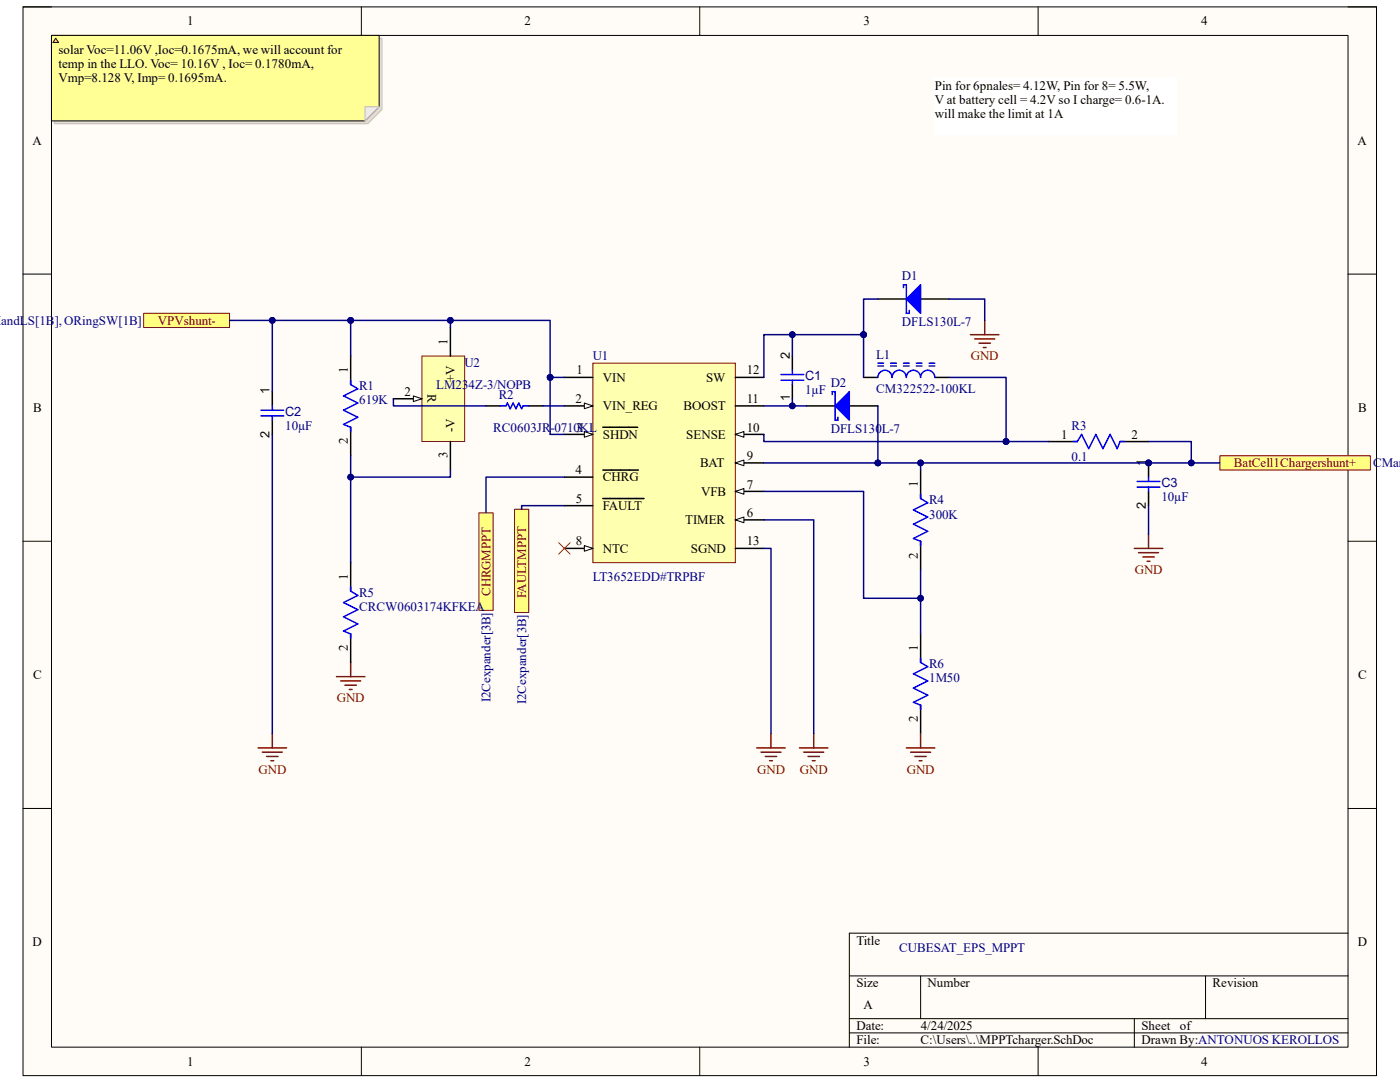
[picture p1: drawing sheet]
<svg xmlns="http://www.w3.org/2000/svg" width="279mm" height="216mm" viewBox="0 0 279 216" stroke-linecap="round" stroke-linejoin="round" font-family="sans-serif">
<path d="M4.6 1.4h270.1v213.2h-270.1z" fill-rule="evenodd" fill="#fffcf8"/>
<path d="M4.6 1.4h270.1v213.2h-270.1z" fill="none" stroke="#000" stroke-width=".2"/>
<path d="M10.3 7.1h258.7v201.8h-258.7z" fill-rule="evenodd" fill="#fffcf8"/>
<g fill="none" stroke="#000" stroke-width=".2">
<path d="M4.6 1.4h5.7M10.3 7.1h258.7v201.8h-258.7zM72.1 1.4v5.7M139.6 1.4v5.7M207.2 1.4v5.7M269 1.4h5.7v5.7M4.6 54.7h5.7M269 54.7h5.7M4.6 108h5.7M269 108h5.7M4.6 161.3h5.7M269 161.3h5.7"/>
<path d="M169.5 194.7h99.5M183.7 194.7v8.6M240.6 194.7v8.6M269 186.2h-99.5v22.7M72.1 208.9v5.7M139.6 208.9v5.7M169.5 203.3h99.5M169.5 206.1h99.5M207.2 208.9v5.7M226.4 203.3v5.6M274.7 208.9v5.7"/>
</g>
<path d="M118.3 72.5h28.5v39.8h-28.5z" fill-rule="evenodd" fill="#ffffb0"/>
<path d="M118.3 72.5h28.5v39.8h-28.5z" fill="none" stroke="#800000" stroke-width=".2"/>
<path d="M112.6 75.3h5.7M112.6 81h5.7" fill="none" stroke="#000" stroke-width=".3"/>
<path d="M116.6 80.4l1.7 .6-1.7 .6z" fill="#f8fcff"/>
<path d="M116.6 80.4l1.7 .6-1.7 .6z" fill="none" stroke="#000" stroke-width=".2"/>
<path d="M112.6 86.7h5.7" fill="none" stroke="#000" stroke-width=".3"/>
<path d="M116.6 86.1l1.7 .6-1.7 .5z" fill="#f8fcff"/>
<path d="M116.6 86.1l1.7 .6-1.7 .5z" fill="none" stroke="#000" stroke-width=".2"/>
<path d="M112.6 95.2h5.7M120.3 85.3h7M120.3 93.8h7.1M120.3 99.5h8.2M112.6 100.9h5.7M146.8 103.7h5.6" fill="none" stroke="#000" stroke-width=".3"/>
<path d="M146.8 103.7l1.7-.5v1.1z" fill="#f8fcff"/>
<path d="M146.8 103.7l1.7-.5v1.1z" fill="none" stroke="#000" stroke-width=".2"/>
<path d="M146.8 98.1h5.6" fill="none" stroke="#000" stroke-width=".3"/>
<path d="M146.8 98.1l1.7-.6v1.1z" fill="#f8fcff"/>
<path d="M146.8 98.1l1.7-.6v1.1z" fill="none" stroke="#000" stroke-width=".2"/>
<path d="M112.6 109.4h5.7" fill="none" stroke="#000" stroke-width=".3"/>
<path d="M116.6 108.9l1.7 .5-1.7 .6z" fill="#f8fcff"/>
<path d="M116.6 108.9l1.7 .5-1.7 .6z" fill="none" stroke="#000" stroke-width=".2"/>
<path d="M146.8 92.4h5.6" fill="none" stroke="#000" stroke-width=".3"/>
<path d="M146.8 92.4l1.7-.6v1.1z" fill="#f8fcff"/>
<path d="M146.8 92.4l1.7-.6v1.1z" fill="none" stroke="#000" stroke-width=".2"/>
<path d="M146.8 86.7h5.6" fill="none" stroke="#000" stroke-width=".3"/>
<path d="M146.8 86.7l1.7-.6v1.1z" fill="#f8fcff"/>
<path d="M146.8 86.7l1.7-.6v1.1z" fill="none" stroke="#000" stroke-width=".2"/>
<path d="M146.8 75.3h5.6M146.8 81h5.6M146.8 109.4h5.6" fill="none" stroke="#000" stroke-width=".3"/>
<path d="M186.6 15.6h48.3v11.4h-48.3z" fill-rule="evenodd" fill="#fff"/>
<path d="M186.6 15.6h48.3v11.4h-48.3z" fill="none" stroke="#fff" stroke-width=".2"/>
<path d="M54.3 78.1v2.9M54.3 83.8v2.9" fill="none" stroke="#000" stroke-width=".3"/>
<path d="M52.1 83h4.5M52.1 81.8h4.5M54.3 81v.8M54.3 83v.8" fill="none" stroke="#00f" stroke-width=".3"/>
<circle cx="229.2" cy="92.4" r=".57" fill="#000080"/>
<circle cx="229.2" cy="92.4" r=".57" fill="none" stroke="#000080" stroke-width=".2"/>
<path d="M229.2 92.4v2.8" fill="none" stroke="#000" stroke-width=".3"/>
<circle cx="229.2" cy="92.4" r=".57" fill="#000080"/>
<circle cx="229.2" cy="92.4" r=".57" fill="none" stroke="#000080" stroke-width=".2"/>
<path d="M172.3 75.3h2.9M186.6 75.3h2.8M161 81h5.7M169.5 81h5.7M229.2 98.1v2.8" fill="none" stroke="#000" stroke-width=".3"/>
<g fill="none" stroke="#00f" stroke-width=".3">
<path d="M175.2 75.3a1.42 1.42 0 0 1 1.4-1.4 1.42 1.42 0 0 1 1.4 1.4 1.42 1.42 0 0 1 1.5-1.4 1.42 1.42 0 0 1 1.4 1.4 1.42 1.42 0 0 1 1.4-1.4 1.42 1.42 0 0 1 1.4 1.4 1.42 1.42 0 0 1 1.4-1.4 1.42 1.42 0 0 1 1.5 1.4M175.2 73h1.1M175.2 72.5h1.1M177.7 73h1.2M177.7 72.5h1.2M180.3 73h1.2M180.3 72.5h1.2M182.9 73h1.1M182.9 72.5h1.1M185.4 73h1.2M185.4 72.5h1.2M226.9 97.2h4.6"/>
<path d="M226.9 96.1h4.6M229.2 95.2v.9M229.2 97.2v.9"/>
</g>
<path d="M169.5 78.1v5.7l-2.8-2.8z" fill="#00f"/>
<path d="M166.1 78.7v-.6h.6v5.7h.5v-.5M169.5 78.1v5.7l-2.8-2.8zM183.7 98.6v.9l1.4 .8-2.8 1.4 2.8 1.5-2.8 1.4 2.8 1.4-2.8 1.4 1.4 .6v.9M183.7 131.3v.9l1.4 .8-2.8 1.5 2.8 1.4-2.8 1.4 2.8 1.4-2.8 1.4 1.4 .6v.9" fill="none" stroke="#00f" stroke-width=".3"/>
<g fill="none" stroke="#800000" stroke-width=".3">
<path d="M67.1 135h5.7M68 135.9h4M68.8 136.7h2.3M69.7 137.6h.6M70 132.2v2.8M159.5 149.2h5.7M160.4 150.1h4M161.3 150.9h2.2M162.1 151.8h.6M162.4 146.4v2.8M180.9 149.2h5.7M181.7 150.1h4"/>
<path d="M182.6 150.9h2.3M183.4 151.8h.6M183.7 146.4v2.8"/>
</g>
<path d="M183.7 93.8v5.7M183.7 108v5.7M183.7 126.5v5.7M183.7 140.7v5.7" fill="none" stroke="#000" stroke-width=".3"/>
<path d="M243.4 90.9h30.1v2.9h-30.1z" fill-rule="evenodd" fill="#ffff80"/>
<path d="M243.4 90.9h30.1v2.9h-30.1z" fill="none" stroke="#800000" stroke-width=".2"/>
<path d="M226.4 109.4h5.7M227.2 110.3h4M228.1 111.1h2.3M228.9 112h.6M229.2 106.6v2.8" fill="none" stroke="#800000" stroke-width=".3"/>
<path d="M175.2 59.7h5.7M183.7 59.7h5.7M158.1 71v2.9M158.1 76.7v2.9M209.3 88.1h5.7M223.5 88.1h5.7" fill="none" stroke="#000" stroke-width=".3"/>
<path d="M155.9 74.7h4.5M155.9 75.9h4.5M158.1 73.9v.8M158.1 75.9v.8M214.1 88.1h.9l.9-1.4 1.4 2.8 1.4-2.8 1.4 2.8 1.4-2.8 1.5 2.8 .5-1.4h.9" fill="none" stroke="#00f" stroke-width=".3"/>
<path d="M180.9 59.7l2.8-2.9v5.7z" fill="#00f"/>
<path d="M180.3 57.4v-.6h.6v5.7h.6v-.6M180.9 59.7l2.8-2.9v5.7z" fill="none" stroke="#00f" stroke-width=".3"/>
<g fill="none" stroke="#800000" stroke-width=".3">
<path d="M193.7 66.8h5.7M194.5 67.6h4M195.4 68.5h2.3M196.2 69.3h.6M196.5 63.9v2.9M51.5 149.2h5.7M52.4 150.1h3.9M53.2 150.9h2.3M54.1 151.8h.5M54.3 146.4v2.8M151 149.2h5.7M151.9 150.1h4"/>
<path d="M152.7 150.9h2.3M153.6 151.8h.5M153.9 146.4v2.8"/>
</g>
<path d="M102.7 101.6h2.8v20.6h-2.8z" fill-rule="evenodd" fill="#ffff80"/>
<path d="M102.7 101.6h2.8v20.6h-2.8z" fill="none" stroke="#800000" stroke-width=".2"/>
<path d="M95.6 102.3h2.8v19.5h-2.8z" fill-rule="evenodd" fill="#ffff80"/>
<path d="M95.6 102.3h2.8v19.5h-2.8z" fill="none" stroke="#800000" stroke-width=".2"/>
<path d="M84.2 71h8.5v17.1h-8.5z" fill-rule="evenodd" fill="#ffffb0"/>
<path d="M84.2 71h8.5v17.1h-8.5z" fill="none" stroke="#800000" stroke-width=".2"/>
<path d="M78.5 79.6h5.7" fill="none" stroke="#000" stroke-width=".3"/>
<path d="M82.5 79l1.7 .6-1.7 .5z" fill="#f8fcff"/>
<path d="M82.5 79l1.7 .6-1.7 .5z" fill="none" stroke="#000" stroke-width=".2"/>
<path d="M70 71v5.7M89.9 65.4v5.6M70 85.3v5.6M89.9 88.1v5.7" fill="none" stroke="#000" stroke-width=".3"/>
<path d="M70 75.9v.8l1.4 .9-2.8 1.4 2.8 1.4-2.8 1.4 2.8 1.5-2.8 1.4 1.4 .6v.8" fill="none" stroke="#00f" stroke-width=".3"/>
<path d="M111.5 108.3l2.3 2.3M113.8 108.3l-2.3 2.3" fill="none" stroke="#f00" stroke-width=".2"/>
<path d="M28.7 62.5h17.1v2.9h-17.1z" fill-rule="evenodd" fill="#ffff80"/>
<path d="M28.7 62.5h17.1v2.9h-17.1z" fill="none" stroke="#800000" stroke-width=".2"/>
<path d="M97 81h2.8M105.5 81h2.9M70 112.3v5.7M70 126.5v5.7" fill="none" stroke="#000" stroke-width=".3"/>
<path d="M99.8 81h1.2l.3-.6 .5 1.2 .6-1.2 .6 1.2 .5-1.2 .6 1.2 .3-.6h1.1M70 117.1v.9l1.4 .8-2.8 1.4 2.8 1.5-2.8 1.4 2.8 1.4-2.8 1.4 1.4 .6v.8" fill="none" stroke="#00f" stroke-width=".3"/>
<path d="M152.4 103.7h10v42.7M183.7 119.4v7.1" fill="none" stroke="#000080" stroke-width=".3"/>
<circle cx="183.7" cy="119.4" r=".57" fill="#000080"/>
<circle cx="183.7" cy="119.4" r=".57" fill="none" stroke="#000080" stroke-width=".2"/>
<path d="M183.7 92.4h59.7" fill="none" stroke="#000080" stroke-width=".3"/>
<circle cx="183.7" cy="92.4" r=".57" fill="#000080"/>
<circle cx="183.7" cy="92.4" r=".57" fill="none" stroke="#000080" stroke-width=".2"/>
<circle cx="229.2" cy="92.4" r=".57" fill="#000080"/>
<circle cx="229.2" cy="92.4" r=".57" fill="none" stroke="#000080" stroke-width=".2"/>
<circle cx="237.7" cy="92.4" r=".57" fill="#000080"/>
<circle cx="237.7" cy="92.4" r=".57" fill="none" stroke="#000080" stroke-width=".2"/>
<path d="M152.4 98.1h19.9v21.3h11.4v-5.7" fill="none" stroke="#000080" stroke-width=".3"/>
<circle cx="183.7" cy="119.4" r=".57" fill="#000080"/>
<circle cx="183.7" cy="119.4" r=".57" fill="none" stroke="#000080" stroke-width=".2"/>
<path d="M229.2 88.1h8.5v4.3M229.2 100.9v5.7" fill="none" stroke="#000080" stroke-width=".3"/>
<circle cx="237.7" cy="92.4" r=".57" fill="#000080"/>
<circle cx="237.7" cy="92.4" r=".57" fill="none" stroke="#000080" stroke-width=".2"/>
<path d="M200.8 88.1h8.5" fill="none" stroke="#000080" stroke-width=".3"/>
<circle cx="200.8" cy="88.1" r=".57" fill="#000080"/>
<circle cx="200.8" cy="88.1" r=".57" fill="none" stroke="#000080" stroke-width=".2"/>
<path d="M175.2 59.7h-2.9v7.1" fill="none" stroke="#000080" stroke-width=".3"/>
<circle cx="172.3" cy="66.8" r=".57" fill="#000080"/>
<circle cx="172.3" cy="66.8" r=".57" fill="none" stroke="#000080" stroke-width=".2"/>
<path d="M189.4 59.7h7.1v4.2M189.4 75.3h11.4v12.8" fill="none" stroke="#000080" stroke-width=".3"/>
<circle cx="200.8" cy="88.1" r=".57" fill="#000080"/>
<circle cx="200.8" cy="88.1" r=".57" fill="none" stroke="#000080" stroke-width=".2"/>
<path d="M158.1 66.8v4.2" fill="none" stroke="#000080" stroke-width=".3"/>
<circle cx="158.1" cy="66.8" r=".57" fill="#000080"/>
<circle cx="158.1" cy="66.8" r=".57" fill="none" stroke="#000080" stroke-width=".2"/>
<path d="M172.3 66.8v8.5" fill="none" stroke="#000080" stroke-width=".3"/>
<circle cx="172.3" cy="66.8" r=".57" fill="#000080"/>
<circle cx="172.3" cy="66.8" r=".57" fill="none" stroke="#000080" stroke-width=".2"/>
<path d="M172.3 66.8h-19.9v8.5" fill="none" stroke="#000080" stroke-width=".3"/>
<circle cx="158.1" cy="66.8" r=".57" fill="#000080"/>
<circle cx="158.1" cy="66.8" r=".57" fill="none" stroke="#000080" stroke-width=".2"/>
<circle cx="172.3" cy="66.8" r=".57" fill="#000080"/>
<circle cx="172.3" cy="66.8" r=".57" fill="none" stroke="#000080" stroke-width=".2"/>
<path d="M158.1 79.6v1.4h-5.7" fill="none" stroke="#000080" stroke-width=".3"/>
<circle cx="158.1" cy="81" r=".57" fill="#000080"/>
<circle cx="158.1" cy="81" r=".57" fill="none" stroke="#000080" stroke-width=".2"/>
<path d="M175.2 81v11.4" fill="none" stroke="#000080" stroke-width=".3"/>
<circle cx="175.2" cy="92.4" r=".57" fill="#000080"/>
<circle cx="175.2" cy="92.4" r=".57" fill="none" stroke="#000080" stroke-width=".2"/>
<path d="M158.1 81h2.9" fill="none" stroke="#000080" stroke-width=".3"/>
<circle cx="158.1" cy="81" r=".57" fill="#000080"/>
<circle cx="158.1" cy="81" r=".57" fill="none" stroke="#000080" stroke-width=".2"/>
<path d="M152.4 86.7v1.4h48.4M152.4 109.4h1.5v37" fill="none" stroke="#000080" stroke-width=".3"/>
<circle cx="200.8" cy="88.1" r=".57" fill="#000080"/>
<circle cx="200.8" cy="88.1" r=".57" fill="none" stroke="#000080" stroke-width=".2"/>
<path d="M70 63.9v7.1M78.5 79.6v1.4h18.5M112.6 95.2h-15.6v7.1M112.6 100.9h-8.5v.7" fill="none" stroke="#000080" stroke-width=".3"/>
<circle cx="70" cy="63.9" r=".57" fill="#000080"/>
<circle cx="70" cy="63.9" r=".57" fill="none" stroke="#000080" stroke-width=".2"/>
<path d="M54.3 63.9v14.2" fill="none" stroke="#000080" stroke-width=".3"/>
<circle cx="54.3" cy="63.9" r=".57" fill="#000080"/>
<circle cx="54.3" cy="63.9" r=".57" fill="none" stroke="#000080" stroke-width=".2"/>
<path d="M89.9 93.8v1.4h-19.9" fill="none" stroke="#000080" stroke-width=".3"/>
<circle cx="70" cy="95.2" r=".57" fill="#000080"/>
<circle cx="70" cy="95.2" r=".57" fill="none" stroke="#000080" stroke-width=".2"/>
<path d="M70 63.9h39.8v11.4" fill="none" stroke="#000080" stroke-width=".3"/>
<circle cx="70" cy="63.9" r=".57" fill="#000080"/>
<circle cx="70" cy="63.9" r=".57" fill="none" stroke="#000080" stroke-width=".2"/>
<circle cx="89.9" cy="63.9" r=".57" fill="#000080"/>
<circle cx="89.9" cy="63.9" r=".57" fill="none" stroke="#000080" stroke-width=".2"/>
<circle cx="109.8" cy="75.3" r=".57" fill="#000080"/>
<circle cx="109.8" cy="75.3" r=".57" fill="none" stroke="#000080" stroke-width=".2"/>
<path d="M89.9 63.9v1.5" fill="none" stroke="#000080" stroke-width=".3"/>
<circle cx="89.9" cy="63.9" r=".57" fill="#000080"/>
<circle cx="89.9" cy="63.9" r=".57" fill="none" stroke="#000080" stroke-width=".2"/>
<path d="M54.3 86.7v59.7M175.2 92.4h8.5v1.4" fill="none" stroke="#000080" stroke-width=".3"/>
<circle cx="175.2" cy="92.4" r=".57" fill="#000080"/>
<circle cx="175.2" cy="92.4" r=".57" fill="none" stroke="#000080" stroke-width=".2"/>
<circle cx="183.7" cy="92.4" r=".57" fill="#000080"/>
<circle cx="183.7" cy="92.4" r=".57" fill="none" stroke="#000080" stroke-width=".2"/>
<path d="M109.8 75.3v11.4" fill="none" stroke="#000080" stroke-width=".3"/>
<circle cx="109.8" cy="75.3" r=".57" fill="#000080"/>
<circle cx="109.8" cy="75.3" r=".57" fill="none" stroke="#000080" stroke-width=".2"/>
<path d="M152.4 92.4h22.8" fill="none" stroke="#000080" stroke-width=".3"/>
<circle cx="175.2" cy="92.4" r=".57" fill="#000080"/>
<circle cx="175.2" cy="92.4" r=".57" fill="none" stroke="#000080" stroke-width=".2"/>
<path d="M109.8 75.3h2.8" fill="none" stroke="#000080" stroke-width=".3"/>
<circle cx="109.8" cy="75.3" r=".57" fill="#000080"/>
<circle cx="109.8" cy="75.3" r=".57" fill="none" stroke="#000080" stroke-width=".2"/>
<path d="M45.8 63.9h24.2" fill="none" stroke="#000080" stroke-width=".3"/>
<circle cx="54.3" cy="63.9" r=".57" fill="#000080"/>
<circle cx="54.3" cy="63.9" r=".57" fill="none" stroke="#000080" stroke-width=".2"/>
<circle cx="70" cy="63.9" r=".57" fill="#000080"/>
<circle cx="70" cy="63.9" r=".57" fill="none" stroke="#000080" stroke-width=".2"/>
<path d="M70 90.9v21.4" fill="none" stroke="#000080" stroke-width=".3"/>
<circle cx="70" cy="95.2" r=".57" fill="#000080"/>
<circle cx="70" cy="95.2" r=".57" fill="none" stroke="#000080" stroke-width=".2"/>
<path d="M108.4 81h4.2M109.8 86.7h2.8" fill="none" stroke="#000080" stroke-width=".3"/>
<path d="M10.8 7.6h65.4v14.2l-2.8 2.9h-62.6z" fill-rule="evenodd" fill="#e0ddd7"/>
<path d="M10.8 7.6h65.4v14.2l-2.8 2.9h-62.6z" fill="none" stroke="#bfbdba" stroke-width=".2"/>
<path d="M10.3 7.1h65.4v14.2l-2.9 2.8h-62.5z" fill-rule="evenodd" fill="#ffff96"/>
<path d="M10.3 7.1h65.4v14.2l-2.9 2.8h-62.5z" fill="none" stroke="#000" stroke-width=".2"/>
<path d="M72.8 21.3h2.9l-2.9 2.8z" fill="#f2f0d8"/>
<path d="M72.8 21.3h2.9l-2.9 2.8z" fill="none" stroke="#bfbdba" stroke-width=".2"/>
<path d="M11.1 7.6l.6 .9h-1.1z" fill="#ffcc78"/>
<path d="M11.1 7.6l.6 .9h-1.1z" fill="none" stroke="#300" stroke-width=".2"/>
<g font-size="2.6">
<text x="37.4" y="5.1">1</text>
<text x="104.7" y="5.1">2</text>
<text x="172.3" y="5.1">3</text>
<text x="239.7" y="5.1">4</text>
<text x="11.7" y="10.8">solar Voc=11.06V ,Ioc=0.1675mA, we will account for</text>
<text x="11.7" y="13.6">temp in the LLO. Voc= 10.16V , Ioc= 0.1780mA,</text>
<text x="11.7" y="16.4">Vmp=8.128 V, Imp= 0.1695mA.</text>
<text x="186.6" y="17.9">Pin for 6pnales= 4.12W, Pin for 8= 5.5W,</text>
<text x="186.6" y="20.7">V at battery cell = 4.2V so I charge= 0.6-1A.</text>
<text x="186.6" y="23.5">will make the limit at 1A</text>
<text x="6.5" y="28.9">A</text>
<text x="270.9" y="28.9">A</text>
<text x="89.3" y="68.8" transform="rotate(-90 89.3 68.8)">1</text>
<text x="69.4" y="74.5" transform="rotate(-90 69.4 74.5)">1</text>
<text x="90.8" y="76.3" transform="rotate(-90 90.8 76.3)">+V</text>
<text x="115.1" y="74.7">1</text>
<text x="120.3" y="76.2">VIN</text>
<text x="140.9" y="76.2">SW</text>
<text x="149" y="74.7">12</text>
<text x="6.6" y="82.2">B</text>
<text x="80.7" y="79">2</text>
<text x="85.3" y="78.7" transform="rotate(90 85.3 78.7)">R</text>
<text x="114.9" y="80.4">2</text>
<text x="120.3" y="81.8">VIN_REG</text>
<text x="136.4" y="81.8">BOOST</text>
<text x="149" y="80.4">11</text>
<text x="271.1" y="82.2">B</text>
<text x="69.4" y="88.7" transform="rotate(-90 69.4 88.7)">2</text>
<text x="90.8" y="86.1" transform="rotate(-90 90.8 86.1)">-V</text>
<text x="115" y="86.1">3</text>
<text x="120.3" y="87.5">SHDN</text>
<text x="136.9" y="87.5">SENSE</text>
<text x="149" y="86.1">10</text>
<text x="211.8" y="87.5">1</text>
<text x="225.8" y="87.5">2</text>
<text x="89.3" y="91.4" transform="rotate(-90 89.3 91.4)">3</text>
<text x="114.9" y="94.7">4</text>
<text x="139.7" y="93.2">BAT</text>
<text x="149" y="91.8">9</text>
<text x="114.9" y="100.3">5</text>
<text x="120.3" y="96.1">CHRG</text>
<text x="120.3" y="101.7">FAULT</text>
<text x="139.9" y="98.9">VFB</text>
<text x="149" y="97.5">7</text>
<text x="183.2" y="97.2" transform="rotate(-90 183.2 97.2)">1</text>
<text x="136.7" y="104.6">TIMER</text>
<text x="149" y="103.2">6</text>
<text x="114.9" y="108.8">8</text>
<text x="120.3" y="110.3">NTC</text>
<text x="137.9" y="110.3">SGND</text>
<text x="149" y="108.8">13</text>
<text x="183.2" y="111.5" transform="rotate(-90 183.2 111.5)">2</text>
<text x="69.4" y="115.7" transform="rotate(-90 69.4 115.7)">1</text>
<text x="69.4" y="129.9" transform="rotate(-90 69.4 129.9)">2</text>
<text x="183.2" y="129.9" transform="rotate(-90 183.2 129.9)">1</text>
<text x="6.6" y="135.5">C</text>
<text x="271.1" y="135.5">C</text>
<text x="183.2" y="144.1" transform="rotate(-90 183.2 144.1)">2</text>
<text x="6.5" y="188.8">D</text>
<text x="170.9" y="188.5">Title</text>
<text x="271" y="188.8">D</text>
<text x="170.9" y="197">Size</text>
<text x="185.1" y="197">Number</text>
<text x="242" y="197">Revision</text>
<text x="172.3" y="201.3">A</text>
<text x="170.9" y="205.5">Date:</text>
<text x="170.9" y="208.4">File:</text>
<text x="183.7" y="208.4">C:\Users\..\MPPTcharger.SchDoc</text>
<text x="183.7" y="205.5">4/24/2025</text>
<text x="227.8" y="205.5">Sheet</text>
<text x="227.8" y="208.4">Drawn By:ANTONUOS KEROLLOS</text>
<text x="235.5" y="205.5">of</text>
<text x="37.4" y="212.6">1</text>
<text x="104.7" y="212.6">2</text>
<text x="172.3" y="212.6">3</text>
<text x="239.7" y="212.6">4</text>
</g>
<g font-size="2.6" fill="#000080">
<text x="180" y="56">D1</text>
<text x=".2" y="64.8">andLS[1B], ORingSW[1B]</text>
<text x="180" y="65.1">DFLS130L-7</text>
<text x="118.3" y="71.9">U1</text>
<text x="174.9" y="71.6">L1</text>
<text x="71.7" y="77.9">R1</text>
<text x="87" y="77.6">LM234Z-3/NOPB</text>
<text x="92.7" y="73.3">U2</text>
<text x="165.8" y="77.3">D2</text>
<text x="71.7" y="80.7">619K</text>
<text x="99.5" y="79.6">R2</text>
<text x="160.7" y="78.7">1µF</text>
<text x="174.9" y="78.4">CM322522-100KL</text>
<text x="56.9" y="85.8">10µF</text>
<text x="98.4" y="86.1">RC0603JR-0710KL</text>
<text x="165.8" y="86.4">DFLS130L-7</text>
<text x="213.9" y="85.8">R3</text>
<text x="213.9" y="92.1">0.1</text>
<text x="274" y="93.2">CMan</text>
<text x="185.4" y="100.6">R4</text>
<text x="231.8" y="100">10µF</text>
<text x="185.4" y="103.5">300K</text>
<text x="71.7" y="119.1">R5</text>
<text x="118.3" y="116">LT3652EDD#TRPBF</text>
<text x="71.7" y="121.9">CRCW0603174KFKEA</text>
<text x="185.4" y="133.3">R6</text>
<text x="185.4" y="136.1">1M50</text>
<text x="97.9" y="140.1" transform="rotate(-90 97.9 140.1)">I2Cexpander[3B]</text>
<text x="105" y="140.5" transform="rotate(-90 105 140.5)">I2Cexpander[3B]</text>
<text x="179.5" y="189.9">CUBESAT_EPS_MPPT</text>
</g>
<g font-size="2.6" fill="#800000">
<text x="31.5" y="64.8">VPVshunt-</text>
<text x="193.8" y="71.9">GND</text>
<text x="246.3" y="93.2">BatCell1Chargershunt+</text>
<text x="97.9" y="119" transform="rotate(-90 97.9 119)">CHRGMPPT</text>
<text x="105" y="119.4" transform="rotate(-90 105 119.4)">FAULTMPPT</text>
<text x="226.5" y="114.6">GND</text>
<text x="67.2" y="140.1">GND</text>
<text x="51.6" y="154.3">GND</text>
<text x="151.1" y="154.3">GND</text>
<text x="159.6" y="154.3">GND</text>
<text x="181" y="154.3">GND</text>
</g>
<g font-size="2.5">
<text x="157.6" y="71.6" transform="rotate(-90 157.6 71.6)">2</text>
<text x="53.8" y="78.7" transform="rotate(-90 53.8 78.7)">1</text>
<text x="157.6" y="80" transform="rotate(-90 157.6 80)">1</text>
<text x="53.8" y="87.4" transform="rotate(-90 53.8 87.4)">2</text>
<text x="228.7" y="92.9" transform="rotate(-90 228.7 92.9)">1</text>
<text x="228.7" y="101.6" transform="rotate(-90 228.7 101.6)">2</text>
</g>
<g font-size="2.5" fill="#000080">
<text x="160.7" y="75.9">C1</text>
<text x="56.9" y="83">C2</text>
<text x="231.8" y="97.2">C3</text>
</g>
</svg>
